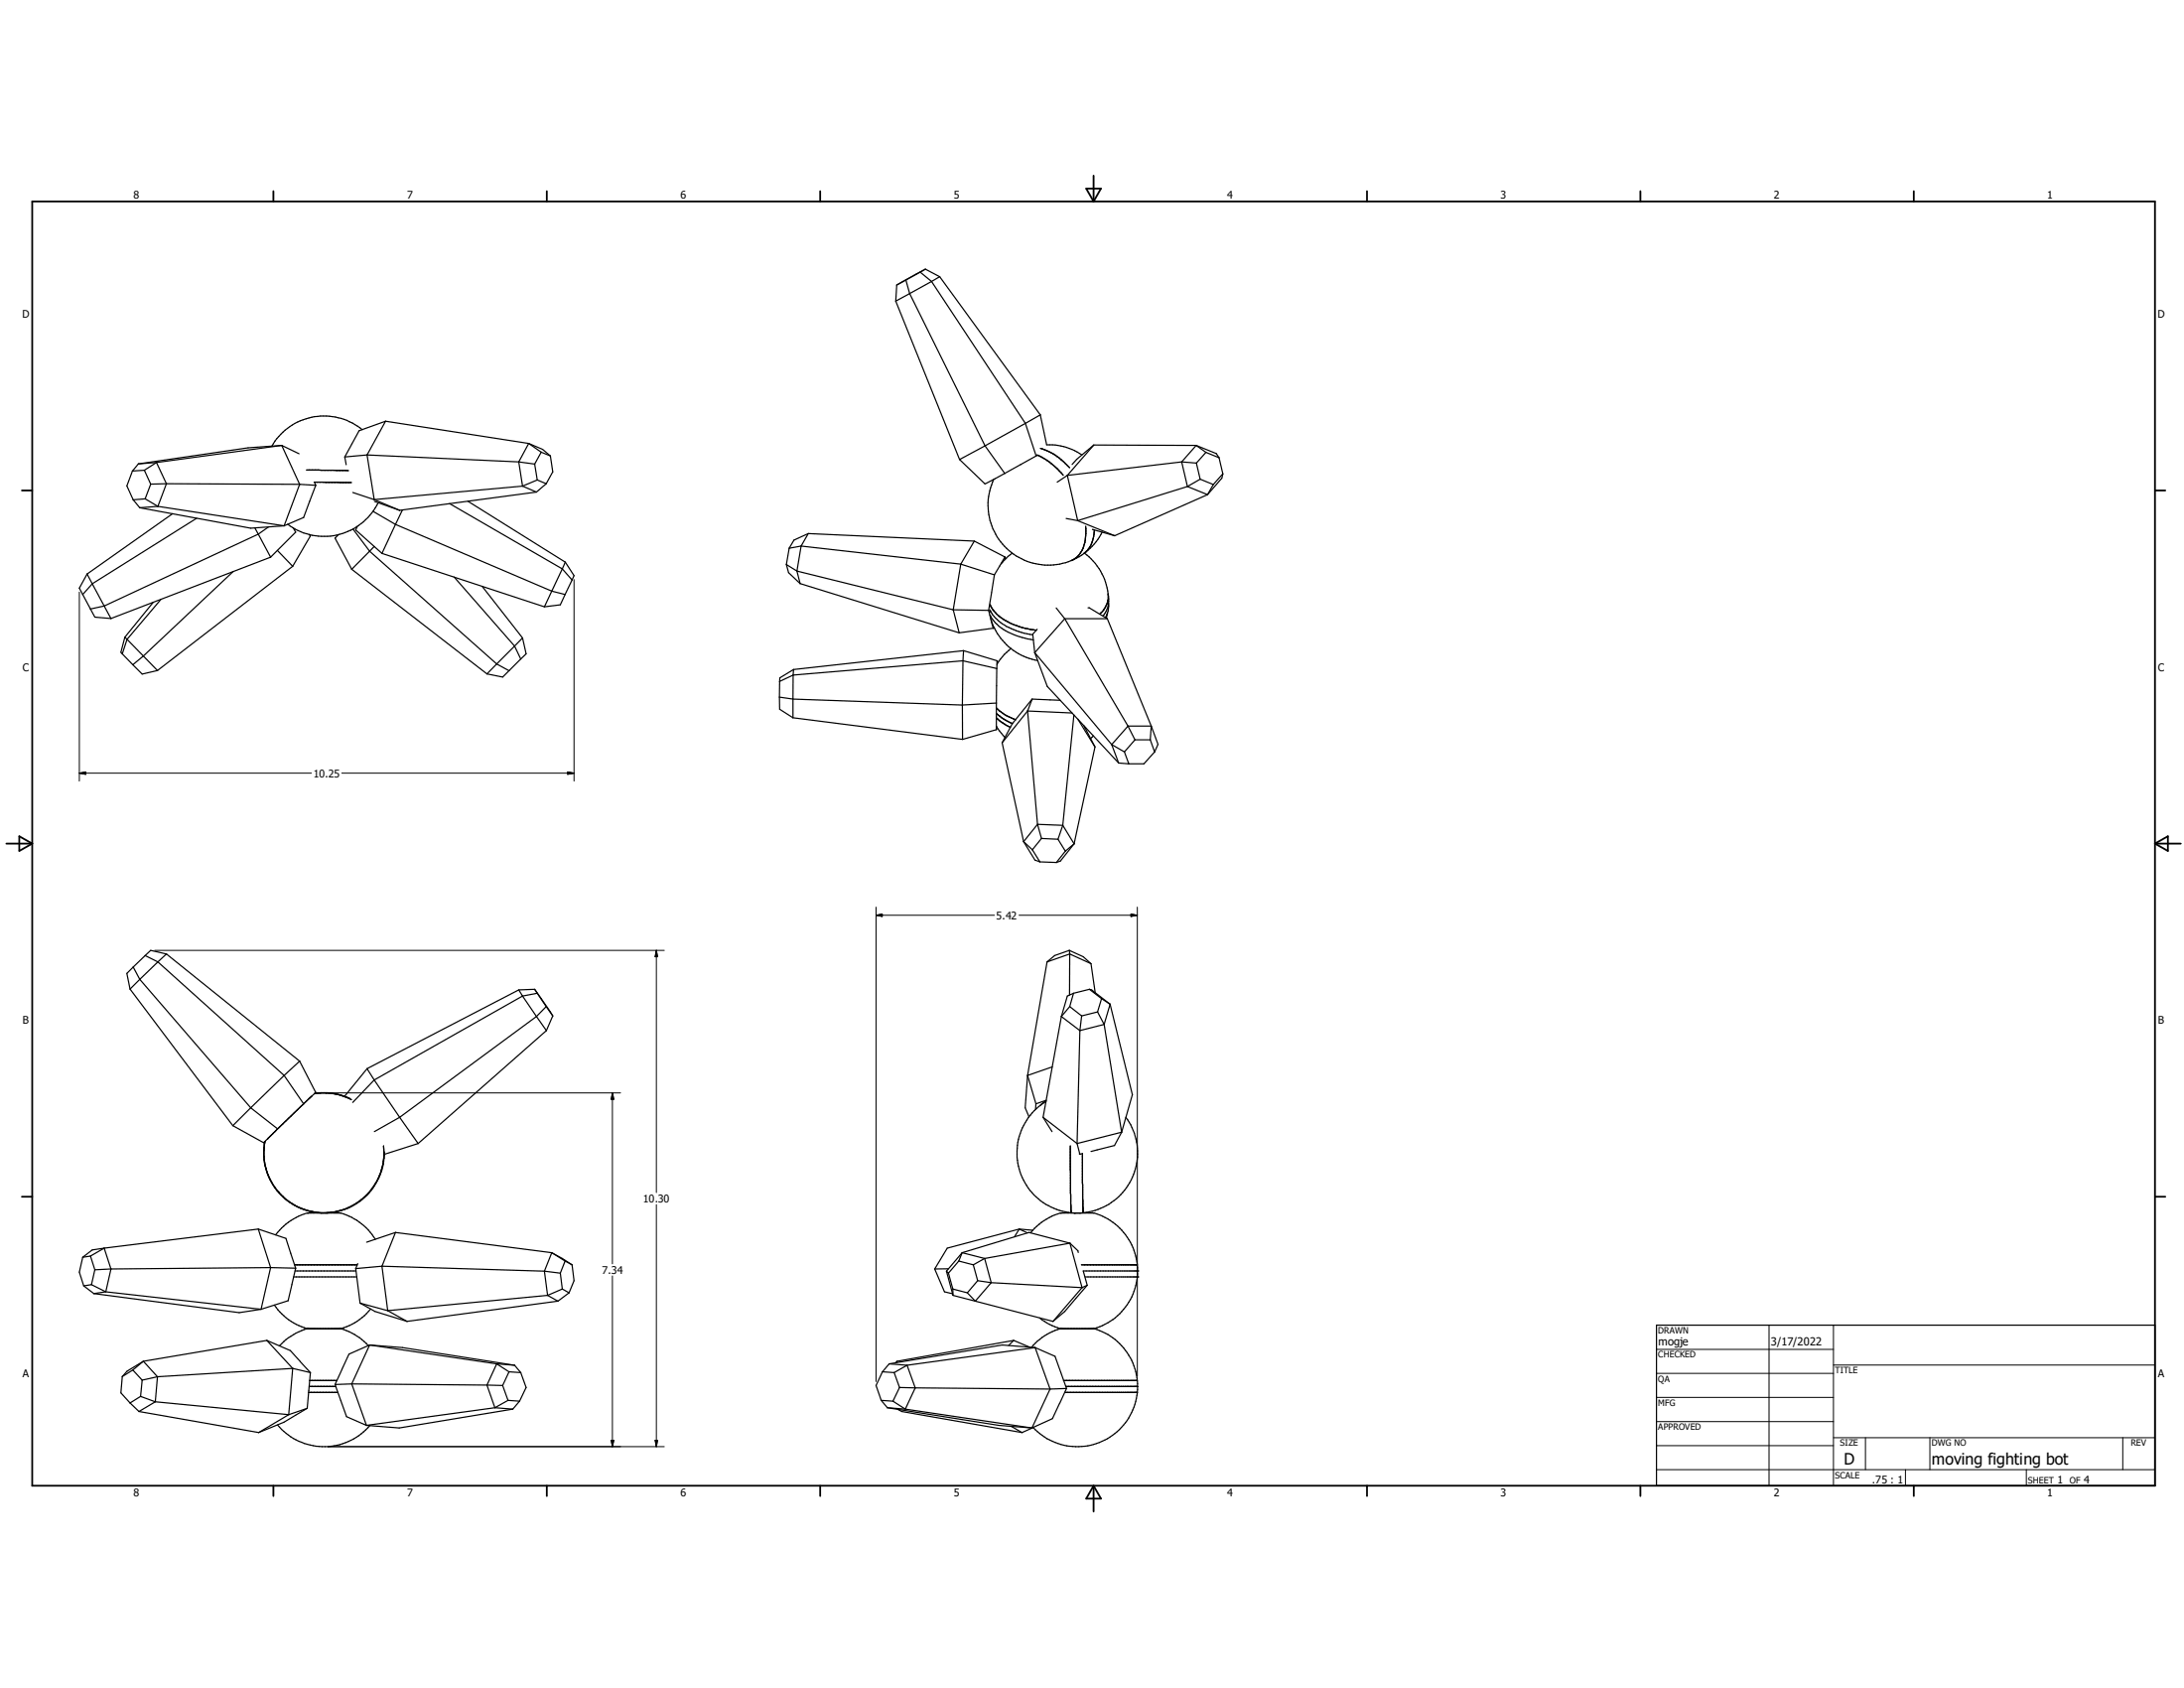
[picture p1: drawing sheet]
<svg xmlns="http://www.w3.org/2000/svg" width="279mm" height="216mm" viewBox="0 0 279 216" stroke-linecap="round" stroke-linejoin="round" font-family="sans-serif">
<g fill="none" stroke="#000" stroke-width=".15">
<path d="M114.6 38.5l8.2 20.3M114.7 36.5l-.1 2M115.9 35.8l.5 1.7M115.9 35.8l-1.2 .7M116.4 37.5l-1.8 1M116.4 37.5l9.6 19.5M117.7 34.8l1.5 1.2M117.7 34.8l-1.8 1M118.4 34.4l-3.7 2.1M118.4 34.4l-.7 .4M118.4 34.4l1.8 1M119.2 36l-2.8 1.5"/>
<path d="M119.2 36l12 18.2M120.2 35.4l-1 .6M120.2 35.4l12.9 17.7M17.7 59.3l-.8 .9M20 59.2l-1.5 .9M20 59.2l1.3 2.7M20 59.2l-2.3 .1M36 57l-4.3 .3-14 2M36 57l2.3 1M36 57l2.3 4.9M36 57l-16 2.2M44.1 58.4l.2 1"/>
<path d="M46.3 55a7.7 7.7 0 0 0-11.5 2.1M47 58.2l-2.9 .2M47 58.2l19.4 .9M47 58.2l.9 5.7M49.3 53.9l-3.4 1.2-1.8 3.3M49.3 53.9l-2.3 4.3M49.3 53.9l18.3 2.8M66.4 59.1l2 .3M66.4 59.1l.4 3.1M67.6 56.7l1.6 1.1M67.6 56.7l-1.2 2.4M67.6 56.7l1.8 .8 1 .8"/>
<path d="M68.4 59.4l.3 2M69.2 57.8l-.8 1.6M69.2 57.8l1.2 .5M70.4 58.3l.3 2-.8 1.6M122.8 58.8l3.2 3.1 2.5-1.4M126 57l2.5 3.5M126 57l-3.2 1.8M131.2 54.2l1.4 4.1M131.2 54.2l-5.2 2.8M132.6 58.3l-4.1 2.2M132.7 58.2l-.1 .1M132.7 58.2a8.9 8.9 0 0 1 3.3 2.6"/>
<path d="M133.1 53.1l.8 3.8a7.2 7.2 0 0 1 4.5 1.3M133.1 53.1l-1.9 1.1M133.1 57.4a7.9 7.9 0 0 1 3.7 2.4M139.9 56.9l-2.2 1.8-.5 .7M139.9 56.9l13.1 .1M139.9 56.9l-3.4 3.9M151.2 59.1l1.9 .1M151.2 59.1l-14.7 1.7M151.2 59.1l.7 3.1M153 57l1.3 .9M153 57l2.6 1 .4 .5M153 57l-1.8 2.1"/>
<path d="M153.1 59.2l.4 2.1M154.3 57.9l1.7 .6M154.3 57.9l-1.2 1.3M156 58.5l.4 2.1M11.1 73.4l-1 1.8 1.5 2.7M11.1 73.4l.7 1.3M11.6 77.9l.5 1 2.1 .2M11.8 74.7l2.4 4.4M11.8 74.7l-1.2 1.3M16.9 60.2l-.7 2 .8 1.7M17 63.9l.9 1M17.9 64.9l14.2 2.7 4.2-.3"/>
<path d="M18.5 60.1l-1.6 .1M18.5 60.1l.8 1.8M18.6 63.8l1.6 1M18.6 63.8l-1.6 .1M19.3 61.9l-.7 1.9M19.6 77l-3.6 4.5M20.2 64.8l-2.3 .1M20.2 64.8l16.1 2.5M20.6 76.7l-4.3 5.1M21.3 61.9h-2M21.3 61.9l-1.1 2.9M21.3 61.9h17"/>
<path d="M22.1 65.7l-11 7.7M25.2 66.3l-13.4 8.4M29.8 73.1l-11.5 10.8M32.6 67.5l.4 .8M33 68.3l1.6 3M33 68.3l-19.7 9.2-1.7 .4M34.3 67.4l-1.3 .9M34.6 71.3l-20.4 7.8M35.5 70.4l1.9 2M37.4 72.4l-17.3 13.4M37.5 67.5l.3 .6-3.2 3.2M38.3 61.9l2.1 .2"/>
<path d="M38.3 61.9l-2 5.4M39.2 60.1l5.4 .1M39.5 68.4l.2 .1-2.3 3.9M40.2 61.7h4.7M40.2 61.7l.2 .4M40.4 62.1l-1.6 4.1-2.5 1.1M43.3 68.4l-.4 .4 2.1 4M45 72.8l17.3 13.4M45.1 63l2.8 .9M45.2 67.7l2.1 2.8M45.7 67.3l-.2 .5 3.4 3M47.3 70.5l16.2 14.4"/>
<path d="M47.3 70.5l-2.3 2.3M47.7 65.4l2.9 1.7M47.9 69.9l-.6 .6M47.9 63.9l3.2 1.4M47.9 64.1l3.2 1.2M48.4 64.3a7.7 7.7 0 0 1-11.6 2.8M48.9 70.8l20.7 6.8M50.6 67.1l20 8.5M50.6 67.1l-1.7 3.7M51.5 65.2l-.9 1.9M57.5 64.4l14.4 8.4M58.1 73.8l7.7 8.8"/>
<path d="M59.9 64.1l12.4 7.8M61.7 75l5.1 6.6M66.8 62.2l-18.9 1.7M66.8 62.2l1.8 .7M68.6 62.9l-17.5 2.4M68.7 61.4l-1.9 .8M68.7 61.4l1.2 .5M69.9 61.9l-1.3 1M70.6 75.6l1.7 .4M70.6 75.6l-1 2M71.9 72.8l1.3 1.4M71.9 72.8l-1.3 2.8"/>
<path d="M72.3 76l-.6 1.4-2.1 .2M72.3 71.9l1.1 1.7-.2 .6M72.3 71.9l-.4 .9M73.2 74.2l-.9 1.8M100.6 72.2l1.4 .8M100.6 72.2l.3 1 1.5 1.4M101 70.1l-.4 2.1M102 73l19.9 5M102 73l.4 1.6M102.4 74.6l20.3 6.3M102.5 69.8l-1.5 .3M102.5 69.8l-.5 3.2"/>
<path d="M102.5 69.8l20.4 2.4M103.4 68.2l-1.8 .9-.6 1M103.4 68.2l-.9 1.6M103.4 68.2l21.2 1M121.9 78l4.6 .1M121.9 78l.8 2.9M122.9 72.2l4.3 1.3M122.9 72.2l-1 5.8M124.6 69.2l4 2M124.6 69.2l-1.7 3M126.5 78.1l.6 2.3M126.7 78.3v-.3a5.8 5.8 0 0 0 3.6 2.8l1.8 .4"/>
<path d="M126.7 78.7a5.7 5.7 0 0 0 3.8 2.7l1.7 .5M126.7 77.3a5.6 5.6 0 0 0 3.4 2.7l1 .4 1.5 .2M126.8 79.3a7.6 7.6 0 0 0 6 5.2M126.9 75.8l-.4 2.3M127.1 61.3a7.7 7.7 0 0 0 1.4 8.6 7.7 7.7 0 0 0 8.6 1.8M127.2 73.5l-.3 2.3M128.6 71.2v.3M128.6 71.2l-1.4 2.3M129.5 70.8l-.5 .4-.9 .9M135.1 77.8l1.1 1.3M136.2 79.1h5.5M136.2 79.1l8.1 13.8"/>
<path d="M136.2 79.1l-3.8 4.4M136.4 66.3l1.5 .3M136.5 60.8l-1.3 .9M136.5 60.8l1.4 5.8M137.9 66.6l4.7 1.9M138.7 70.8l-.7 .4-.9 .5M138.7 70.8a7.5 7.5 0 0 1 3.1 5.2M138.9 67.3a4.7 4.7 0 0 1-1.1 4l-.7 .4M139.2 77.7h.1l2.4 1.4M139.8 67.7l2.8 .8M140 67.8a3.7 3.7 0 0 1-1.3 3M141 68.1a7.4 7.4 0 0 1-2.3 2.7"/>
<path d="M141.7 79.1l5.6 13.8M141.7 78.4l-.2 .6M141.8 76v1.1M141.8 76a3.1 3.1 0 0 1-1.1 2.6M141.8 77.1l-.2 .9-.5 .8M141.8 77.1v1.1l-.4 .8M151.9 62.2l-14 4.4M151.9 62.2l2.6 1.1M153.5 61.3l-1.6 .9M153.5 61.3l1.7 .7M154.5 63.3l-11.9 5.2M155.2 62l-.7 1.3"/>
<path d="M156.4 60.6l-1.2 1.4M156.4 60.6l-.1 .6-1.8 2.1M15.6 83.6l1.4 1.4M16 81.5l-.5 1.9 .1 .2M16 81.5l.3 .3M16.3 81.8l-.7 1.8M16.3 81.8l2 2.1M17 85l1.2 1.2 1.9-.4M18.3 83.9l-1.3 1.1M18.3 83.9l1.8 1.9M63.5 84.9l1.6 .9M63.5 84.9l-1.2 1.3"/>
<path d="M65.8 82.6l.8 1.7M65.8 82.6l-2.3 2.3M66.6 84.3l-2.3 2.3-2-.4M66.8 81.6l.5 2-.7 .7M66.8 81.6l-1 1M99.7 89.2l1.7 .2M99.7 89.2v1.5l1.7 1.1M99.7 87.2v2M101.4 89.4v2.4M101.4 89.4l21.7 .8M101.4 91.8l21.7 2.8M101.5 86.3l-1.8 .9"/>
<path d="M101.5 86.3l-.1 3.1M101.5 85.6l-1.7 1.1-.1 .5M101.5 85.6v.7M123.1 90.2v4.4M123.2 84.5l4.3 1M123.2 84.5l-.1 5.7M123.2 84.5l-21.7 1.8M123.3 83.2l4.3 1.3M123.3 83.2l-.1 1.3M123.3 83.2l-21.8 2.4M127.1 80.4l-4.4 .5M127.1 80.2v.2"/>
<path d="M127.5 89.9v3.4M127.5 93.3v-.4l1.1 1.4M127.5 89.9l-4.4 .3M127.5 93.3l-4.4 1.3M127.5 91.2a6.5 6.5 0 0 0 2 1.3M127.5 91.8l.8 .7 .9 .5M127.5 90.6a6.6 6.6 0 0 0 2.4 1.5M127.5 85.5v4.4M127.6 84.5l-.1 1M127.6 84.5v.4M128.2 95l2.8 12.6M129.3 82.9l-.8 .8-.9 1.2"/>
<path d="M131.5 90.9l5.7 .3M131.5 90.9l1.2 14.5M131.5 90.9l-3.3 4.1M132 89.4l3.6 .2M132 89.4l-2.5 3.2-1.3 2.4M132 89.4l-.5 1.5M132.4 83.5l9.8 11.7M132.4 83.5l1.6 4.3 9.1 9.8M132.7 80.5l-.6 .6 .3 2.4M137.4 91.4l-1.4 14.2M137.9 92l2.2 3.5M138.6 92.8l1.5 2.7"/>
<path d="M138.9 93.1h-.1M139.9 94.1l-.4 .4M140.1 95.5l-2.7 12.4M142.2 95.2l1.6 1M142.2 95.2l.9 2.4M143.1 97.6l1.3 .1M143.8 96.2l.6 1.5M144.3 92.9l.9 1.7M144.3 92.9h3M144.3 92.9l-2.1 2.3M145.2 94.6h2M145.2 94.6l-1.4 1.6"/>
<path d="M147.2 94.6l.5 1.6M147.3 92.9l-.1 1.7M147.3 92.9l.8 2.3-.4 1M147.7 96.2l-1.4 1.5h-1.9M131 107.6l1.1 1.1M131 107.6l1.4 2.4 .6 .2M132.1 108.7l.9 1.5M132.7 105.4l.5 1.8M132.7 105.4l3.3 .2M132.7 105.4l-1.7 2.2M133 110.2l2.1 .1M133.2 107.2l2.2 .1"/>
<path d="M133.2 107.2l-1.1 1.5M135.4 107.3l.9 1.6M136 105.6l-.6 1.7M136 105.6l1.4 2.3M136.3 108.9l-1.2 1.4M137.4 107.9l-1.1 1M137.4 107.9l-1.7 2.2-.6 .2M16.6 126.5l13.2 17.5M17 123.7l-.8 .8 .4 2M17 123.7l.9 1.6M17.9 125.3l-1.3 1.2M17.9 125.3l14.2 16.4"/>
<path d="M18.6 122.2l1.6 .8M18.6 122.2l-1.6 1.5M20.2 123l-2.3 2.3M20.2 123l16.1 14.6M21.3 122l-2-.4-.7 .6M21.3 122l-1.1 1M21.3 122l17 13.7M36.3 137.6l2.5 3.6M36.3 137.6l-4.2 4.1M38.3 135.7l2.1 4M38.3 135.7l-2 1.9M40.3 139.8a7.8 7.8 0 0 1 4.5 .7"/>
<path d="M40.4 139.7l-.2 .2a7.6 7.6 0 0 1 4.7 .7M40.4 139.7l-.8 .7M47 136.7l-2.9 3.5h.1M47 136.7l.9 1.4M47.9 138.1l-2.8 2.9M47.9 138.1l3.2 4.8M66.4 126.6l-19.4 10.1M66.4 126.6l.4 .8M66.8 127.4l-18.9 10.7M66.8 127.4l1.8 2.6M68.4 126.5l-2 .1M68.4 126.5l2.3 3.4"/>
<path d="M68.4 126.5l.3 .5M68.6 130l-17.5 12.9M68.6 130l1.3 1.8M68.7 127l-1.9 .4M68.7 127l1.2 1.7M69.9 128.7l-1.3 1.3M69.9 128.7l.8 1.2M69.9 131.8l-16.4 14.5M70.7 129.9l-.8 1.9M131.5 137.6l-.3 4.1 .4 1.1M131.5 137.6l1 3.6M134 123l-2.5 14.6"/>
<path d="M134.6 136.5l-3.1 1.1M135.8 130l-2.4 12.9M135.8 130l2.3 1.8M136.8 121.6l-1.9 .6-.9 .8M136.8 121.6l.1 .4M136.8 121.6l1.8 .8 1 .9M136.9 122l-2.9 1M136.9 122l-.1 5.3M136.9 122l2.7 1.3M136.9 128.7l-1.1 1.3M136.9 128.7l1.5 1.2M137.3 127l-.8 .4-.7 2.6"/>
<path d="M137.3 127l-.4 1.7M138.1 131.8l-.3 14.5M138.4 129.9l-.3 1.9M139.4 126.5l.2 .1 2.4 1.8M139.4 126.5l1.5 1.2M139.4 126.5l-2.1 .5M139.6 123.3l.5 3.7M140.4 129.4l-2 .5M140.4 129.4l.9 1.6M140.9 127.7l1.1 .7M140.9 127.7l-.5 1.7M141.3 131l-3.2 .8"/>
<path d="M141.3 131l2.2 13.8M142 128.4l2.9 11.6-1.4 4.8M142 128.4l-.7 2.6M13.3 159.6l-1.7 1.1M13.3 159.6l.9 2.7M13.3 159.6l-1.5 .3-1.2 .9M29.8 144l3.9 2.2M32.1 141.7l3.4 2.7M32.1 141.7l-2.3 2.3M33 157.2l3.6 1.2 1.2 3.8M33 157.2l1.6 4.9M33 157.2l-19.7 2.4"/>
<path d="M33.8 147.9a7.6 7.6 0 0 0 7.3 7.2M33.9 146l-.2 1.2 .1 .8M33.9 146l-.1 1.6v1.1M34 146l-.3 .2M34.6 145.3l-.4 .4M34.6 145.3l-.9 .9M35.5 144.4l-.9 .9M37.2 142.8l-2.5 2.3M37.2 142.8l-1.7 1.6M38.8 141.2l-1.6 1.6M39.3 155.1h.1M39.3 155.1a7.9 7.9 0 0 0-4 2.8"/>
<path d="M39.3 155.1h4.3a7.7 7.7 0 0 1 4.4 3.4M39.6 140.4l-.8 .8M39.6 140.4l-2.4 2.4M39.9 140.2l-.3 .2M43 155l-1.2 .1M49.1 146.6a7.7 7.7 0 0 1-6 8.3M49.2 147.4a7.7 7.7 0 0 1-6.9 7.7 7.7 7.7 0 0 1-8.4-6M50.6 157.6l-3.7 1.3M50.6 157.6l20 2.6M50.6 157.6l-1.7 4.4M51.1 142.9l-3.2 1.8M51.1 142.9l2.4 3.4"/>
<path d="M53.5 146.3l-4.3 1.3M130.4 157.2l1 .5M130.4 157.2l-.6 1M130.4 157.2l-9.2 2.4-1.6 2.7M130.4 157.2l1.7 .2M132.5 141.2v.7M133.4 142.9l1.2 1.8M133.4 142.9l4.4 3.4M133.8 140.8l-.7 .6M133.8 140.9a7.7 7.7 0 0 0-3.5 8.3 7.7 7.7 0 0 0 6.8 5.9M133.9 140.7l-1.4 .5M135.7 155.1h.1"/>
<path d="M135.7 155.1h4.3M135.7 155.1a7.8 7.8 0 0 0-3.9 2.6M136.9 159l1 1v.2M136.9 159l-5.3-1.4-8.5 2.6M136.9 159l-10.9 2M136.9 159l1.5 5.7M136.9 146.6l.2 8.5M137.1 155.1h.3M137.4 155.1h.1M137.8 146.3l.3 1.3M138.1 147.6h.1M138.1 147.6h.4l.1 7.5"/>
<path d="M138.6 155.1h.1M138.6 155.1h-.4M140 155.1a7.7 7.7 0 0 1 5.5 7.5M143.5 144.8l-.9 1.7-3 .8M143.5 144.8l-5.7 1.5M144 142.9a7.7 7.7 0 0 1-5.4 12.2M10.6 160.8l-.5 1.9 .6 1.8M10.7 164.5l1.3 1M11.6 160.7l.5 1.7M11.6 160.7l-1 .1M11.7 164.3l-1 .2M11.7 164.3l1.8 .9"/>
<path d="M12 165.5l18.6 2.4 2.8-.4M12.1 162.4l-.4 1.9M13.5 165.2l-1.5 .3M13.5 165.2l19.9 2.3M14.2 162.3l-2.1 .1M14.2 162.3l-.7 2.9M15.6 176.1l-.1 2 1.1 1.3M16.6 179.4l1.2 1.1M17 175.2l1.2 1.3M17 175.2l-1.4 .9M18 178.6l1.9 .7M18 178.6l-1.4 .8"/>
<path d="M18.2 176.5l-.2 2.1M18.3 174.1l-1.3 1.1M18.3 174.1l1.8 2M18.3 174.1l-2 1.3-.7 .7M19.9 179.3l17 1.6M19.9 179.3l-2.1 1.2M20.1 176.1l-1.9 .4M20.1 176.1l-.2 3.2M34.1 171.4l3 1.3 2.6 2.9M34.1 171.4l3.3 3.6M34.1 171.4l-15.8 2.7M34.6 162.1l3.2 .1"/>
<path d="M34.6 162.1l-20.4 .2M34.6 162.1l-1.2 5.4M35.1 166.9a7.5 7.5 0 0 0 4.2 3M37.4 175l2.3 .6M37.4 175l-.5 5.9M37.4 175l-17.3 1.1M37.6 163.3h8M37.7 161.8h8M37.7 162.6h7.8M37.8 162.2l-.9 4.2-3.5 1.1M39.3 169.9h.1M39.3 169.9a7.6 7.6 0 0 0-3.6 2.2"/>
<path d="M39.3 169.9h4.3M39.5 178.1h3.7M39.6 177.3h3.4M39.6 176.6h3.5M39.7 175.6l-.4 4.5M42.9 177.1l1.4 4.1 2.6 1.1M43.6 169.9a7.4 7.4 0 0 1 3.5 2.2M43.8 175.2l-.9 1.9M45 177l-2.1 .1M45 177l17.3 .2M45 177l1.9 5.3M45.5 162.3l.6 4.4"/>
<path d="M45.8 161.6l-.3 .7M46.1 166.7l1.9 1 4.1 1.3M46.1 166.7l3.5 .9M47.3 172l-2.7 1.2-.8 1.9M47.3 172l4.2 .4 14.3 2.2M47.3 172l16.2 2.4M47.3 172l-2.3 5M47.4 167.4a7.5 7.5 0 0 1-3.8 2.5M48.9 162l-3.4 .3M48.9 162l20.7 .6M48.9 162l.7 5.6M49.6 167.6l2.5 1.4"/>
<path d="M62.3 177.2h2M62.3 177.2l1 2.9M63.5 174.4l1.6 1.1M63.5 174.4l2.3 .2M63.5 174.4l-1.2 2.8M64.3 177.2l.7 1.9M65 179.1l1.5 .1M65 179.1l-1.7 1M65.1 175.5l1.5 .1M65.1 175.5l-.8 1.7M65.8 174.6l.8 1M66.5 179.2l-.9 1"/>
<path d="M66.6 175.6l.7 1.9-.8 1.7M69.6 162.6l2.1 .2M69.6 162.6l.5 3.1M70.1 165.7l-20.5 1.9M70.1 165.7l1.3 .7M70.6 160.2l1.7 1.1M70.6 160.2l2.6 1.6M70.6 160.2l-1 2.4M71.4 166.4l-19.3 2.6M71.7 162.8l.2 2.1M71.9 164.9l-1.8 .8M71.9 164.9l.9 .5"/>
<path d="M72.3 161.3l.9 .5M72.3 161.3l-.6 1.5M72.8 165.4l-1.4 1M73.2 161.8l.2 2-.6 1.6M112.7 179.1l1.5 .1M112.7 179.1l.8 1M112.9 175.5l1.5 .1M112.9 175.5l-.8 1.7 .6 1.9M113.8 174.4l-.9 1.1M113.8 174.4l2.2 .2M114.2 179.2l1.6 1M114.4 175.6l.7 1.9"/>
<path d="M115.1 177.5h2M115.1 177.5l-.9 1.7M116 174.6l-1.6 1M116 174.6l1.1 2.9M117.1 177.5l-1.3 2.7M117.1 177.5l17.2 .2M119.6 162.3l1.2 2.9 1.1 .3M121.1 162.6l.2 .2M121.1 162.6l.8 3.1M121.3 162.8l.6 2.1M121.3 162.3h-1.7M121.9 164.9v.8"/>
<path d="M121.9 164.9l1.9 .5M121.9 165.7l2.9 .7M122.7 161.3l1.8 .5M122.7 161.3l-1.4 1.5M123.1 160.2l-.4 1.1M123.1 160.2l2.9 .8M123.1 160.2l-2 2.4M123.8 165.4l1 1M124.5 161.8l.6 2M124.8 166.4l9.9 2.6M125.1 163.8l-1.3 1.6M125.1 163.8l1.7 .3"/>
<path d="M126 161l-1.5 .8M126 161l.8 3.1M126.8 164.1l-2 2.3M126.8 164.1l11.6 .6M129.7 171.4l2 .9M129.7 171.4l-.7 .7M129.7 171.4l-14.9 2.7-.2 .2M132.4 172.4l2.6 1.1 1.4 4.1M132.4 172.4l1.9 5.3M132.4 172.4l-16.4 2.2M132.4 172.4l-4.2-.4-14.4 2.4M133 168.6a7.6 7.6 0 0 0 2.7 1.3"/>
<path d="M134.3 177.7l-2.3 4.9M135.5 179.5l-.9 1.9-2.6 1.2M135.7 169.9h.1M135.7 169.9h4.3M135.7 169.9a7.3 7.3 0 0 0-3.7 2.4M136.1 176.6h9.4M136.2 178.1h9.3M136.3 177.3h9.2M136.4 177.6l-.8 1.9M136.4 177.6l-2.1 .1M138.4 161.8h7.1M138.4 164.7l-3.7 4.3"/>
<path d="M138.8 163.3h6.7a7.8 7.8 0 0 1-5.5 6.6M139.1 164.4l-2.9 3.3-1.5 1.3M139.1 164.4l-.7 .3M140 169.9a7.7 7.7 0 0 1 5.5 8.2M145.5 178.1a7.7 7.7 0 0 1-5.2 6.5 7.7 7.7 0 0 1-8.1-2M145.5 162.6h.1M145.5 163.3h.1M145.5 163.3v-.7h-6.9l.5 1.8M211.9 169.5h63.8v20.5h-63.8zM17.8 180.5l15.3 2.7M35.5 182.3a7.7 7.7 0 0 0 11.8 0M36.9 180.9l-3.8 2.3"/>
<path d="M39.3 180.1l-3 1.8-3.2 1.3M39.3 180.1l-2.4 .8M63.3 180.1l-16.4 2.2M63.3 180.1l2.3 .1M65.6 180.2l-14.5 2.4-4.2-.3M113.5 180.1l14.3 2.2 4.2 .3M113.5 180.1l2.3 .1M114.8 180.3l.6 .2 15.3 2.7M115.8 180.2l16.2 2.4M129.4 182.4l1.3 .8M132.2 182.6l-1.5 .6"/>
</g>
<g fill="none" stroke="#000" stroke-width=".23">
<path d="M4.1 25.8h271.6v164.2h-271.6zM35 24.5v1.3M70 24.5v1.3M104.9 24.5v1.3M139 24.1h1.8l-.9 1.7zM139.9 22.5v3.3M174.9 24.5v1.3M209.9 24.5v1.3M244.8 24.5v1.3M2.8 62.7h1.3M275.7 62.7h1.3M.8 107.9h3.3"/>
<path d="M2.5 107l1.6 .9-1.6 .9zM275.7 107.9h3.3M275.7 107.9l1.6-.9v1.8zM2.8 153.1h1.3M275.7 153.1h1.3M35 190v1.3M70 190v1.3M104.9 190v1.3M139.9 190v3.3M139.9 190l.9 1.7h-1.8zM174.9 190v1.3M209.9 190v1.3"/>
<path d="M244.8 190v1.3"/>
</g>
<g fill="none" stroke="#000" stroke-width=".13">
<path d="M10.1 75.7v24.2M73.4 74.1v25.8M10.1 98.9h29.7M10.1 98.9l.9-.2v.3zM43.7 98.9h29.7M72.6 98.7l.8 .2-.8 .1zM112.1 117.1h15.1M112.1 117.1l.8-.2v.3zM112.1 116v60.7M130.4 117.1h15.1M144.7 116.9l.8 .2-.8 .1zM145.5 116v60"/>
<path d="M19.8 121.6h65.2M41.9 139.8h37.5M78.3 139.8v21.8M78.3 139.8l.2 .8h-.3zM84 121.6v30.9M84 121.6l.1 .8h-.3zM84 154.1v30.9M78.3 163.2v21.8M211.9 172.6h22.7M211.9 175.7h22.7M211.9 178.7h22.7M226.3 169.5v20.5"/>
<path d="M234.6 174.6h41.1M234.6 169.5v20.5M42 185h43M78.2 184.2h.3l-.2 .8zM83.8 184.2h.3l-.1 .8zM211.9 181.8h22.7M211.9 184.9h22.7M211.9 188h63.8M234.6 183.9h41.1M238.6 183.9v4.1M243.8 188v2M246.9 183.9v4.1"/>
<path d="M259.2 188v2M271.6 183.9v4.1"/>
</g>
<path d="M10.1 98.9l.9-.2v.3zM72.6 98.7l.8 .2-.8 .1zM112.1 117.1l.8-.2v.3zM144.7 116.9l.8 .2-.8 .1zM84 121.6l.1 .8h-.3zM78.3 139.8l.2 .8h-.3zM78.2 184.2h.3l-.2 .8zM83.8 184.2h.3l-.1 .8z" fill="#000" stroke="#000" stroke-width=".13"/>
<g font-size="2">
<text x="235.9" y="187.3">D</text>
<text x="247.1" y="187.3">moving fighting bot</text>
</g>
<g font-size="1.4">
<text x="212.1" y="172">mogje</text>
<text x="226.5" y="172.1">3/17/2022</text>
</g>
<g font-size="1.3">
<text x="17.1" y="25.4">8</text>
<text x="52.1" y="25.4">7</text>
<text x="87.1" y="25.4">6</text>
<text x="122" y="25.4">5</text>
<text x="157" y="25.4">4</text>
<text x="192" y="25.4">3</text>
<text x="226.9" y="25.4">2</text>
<text x="261.9" y="25.4">1</text>
<text x="2.8" y="40.6">D</text>
<text x="276.1" y="40.6">D</text>
<text x="2.9" y="85.8">C</text>
<text x="276.1" y="85.8">C</text>
<text x="40.1" y="99.4">10.25</text>
<text x="127.5" y="117.6">5.42</text>
<text x="2.9" y="131">B</text>
<text x="276.1" y="131">B</text>
<text x="82.3" y="153.8">10.30</text>
<text x="77" y="162.9">7.34</text>
<text x="2.9" y="176.2">A</text>
<text x="276.1" y="176.2">A</text>
<text x="17.1" y="191.4">8</text>
<text x="52.1" y="191.4">7</text>
<text x="87.1" y="191.4">6</text>
<text x="122" y="191.4">5</text>
<text x="157" y="191.4">4</text>
<text x="192" y="191.4">3</text>
<text x="226.9" y="191.4">2</text>
<text x="239.5" y="189.7">.75 : 1</text>
<text x="261.9" y="191.4">1</text>
<text x="263.2" y="189.7">1</text>
<text x="266.6" y="189.7">4</text>
</g>
<g font-size="1.1">
<text x="212.1" y="170.6">DRAWN</text>
<text x="212.1" y="173.7">CHECKED</text>
<text x="212.1" y="176.7">QA</text>
<text x="212.1" y="179.8">MFG</text>
<text x="234.8" y="175.6">TITLE</text>
<text x="212.1" y="182.9">APPROVED</text>
<text x="235.4" y="185">SIZE</text>
<text x="247.1" y="185">DWG NO</text>
<text x="272.6" y="184.9">REV</text>
<text x="234.8" y="189.1">SCALE</text>
<text x="259.5" y="189.7">SHEET</text>
<text x="264.8" y="189.7">OF</text>
</g>
</svg>
